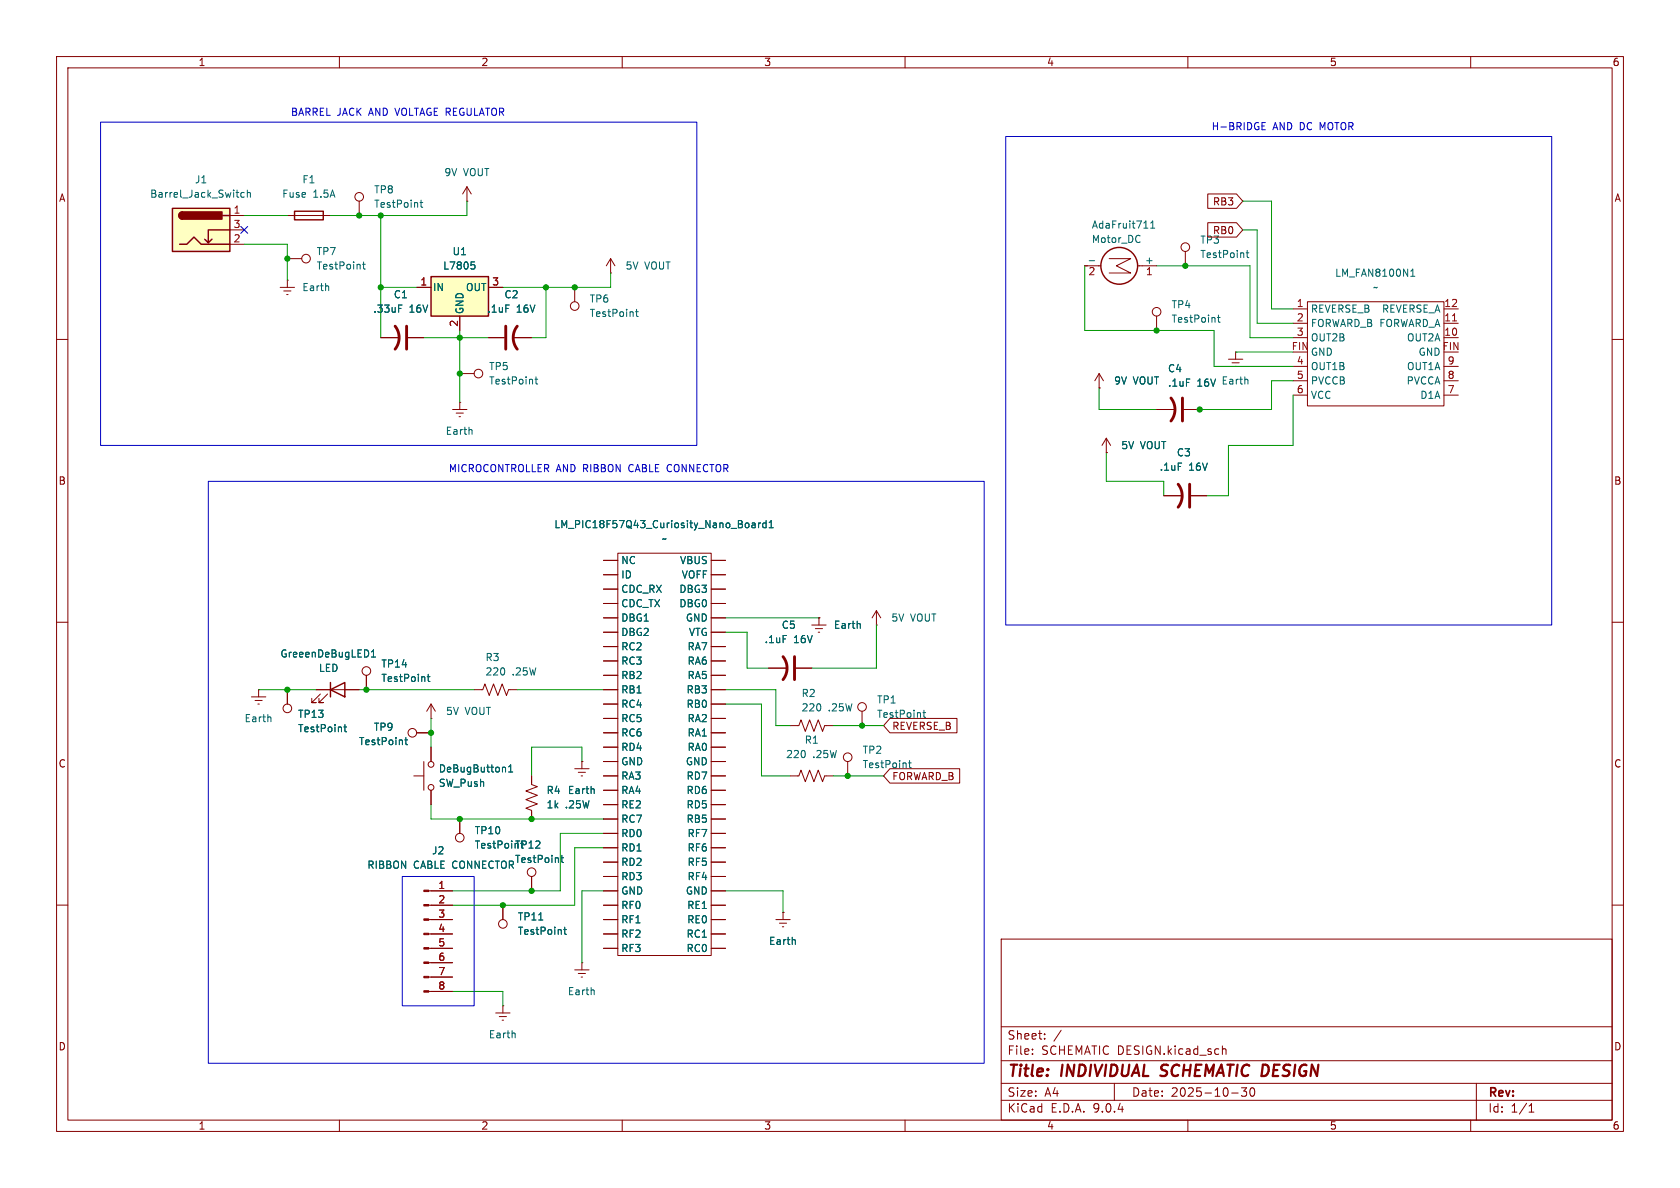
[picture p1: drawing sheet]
<svg xmlns="http://www.w3.org/2000/svg" width="297mm" height="210mm" viewBox="0 0 297 210" stroke-linecap="round" stroke-linejoin="round" font-family="sans-serif">
<g fill="none" stroke="#840000" stroke-width=".18">
<path d="M10 10h277v190h-277zM12 12h273v186h-273zM60 10v2M110 10v2M160 10v2M210 10v2M260 10v2M10 60h2M285 60h2M10 110h2M285 110h2M10 160h2"/>
<path d="M177 166h108v32h-108zM285 160h2M60 198v2M110 198v2M160 198v2M177 194.5h108M177 191.5h108M177 187.5h108M177 181.5h108M182.5 186.3v.1M182.5 185.5v.1M184.7 183.6v.1"/>
<path d="M184.7 182.8v.1M187.6 182.1l-1.3 2M197 191.5v3M210 198v2M216.1 184.9v1.5M216.1 185.5l.2-.1 .4 .1v.9M217.7 193.2h1.2M219.5 192.3h.9l-.5 .6 .4 .1v.7l-.2 .1h-.4l-.2-.1M221.1 192.4l.2-.1a.81 .81 0 0 1 .6 .6 .81 .81 0 0 1-.3 .8l-.1 .1a.81 .81 0 0 1-.4-1.4zM260 198v2M261 191.5v6.5M270.3 196.6h.9"/>
<path d="M270.3 195.5l.4-.4v1.5"/>
</g>
<path d="M205.1 190.1l.3 .1M205.4 188.4l-.1 .4 .1 .2" fill="none" stroke="#840000" stroke-width=".4"/>
<path d="M76.2 48.9h10.2v7h-10.2z" fill="#ffffc2"/>
<path d="M76.2 48.9h10.2v7h-10.2z" fill="none" stroke="#840000" stroke-width=".25"/>
<path d="M73.7 50.8h2.5M81.3 55.9v2.5M86.4 50.8h2.5" fill="none" stroke="#840000" stroke-width=".18"/>
<path d="M83.3 46.3h.6M83.4 46.8h.3l.3 .2-.1 .5-.5 .1" fill="none" stroke="#006464" stroke-width=".18"/>
<path d="M30.5 36.8h10.1v7.7h-10.1z" fill="#ffffc2"/>
<g fill="none" stroke="#840000" stroke-width=".25">
<path d="M30.5 36.8h10.1v7.7h-10.1zM32.3 37.5a.64 .64 0 0 0-.7 .6 .64 .64 0 0 0 .7 .6M39.4 38.1h1.2M52.1 37.3h5v1.6h-5zM31.7 43.2h1.3l1.3-1.3 1.3 1.3h5M37.5 42.3l-.7 .6M40.6 40.6h-3.8v2.3l-.6-.6M58.4 121.9l2.6-1.2v2.5zM58.4 120.7v2.5"/>
<circle cx="197.9" cy="47" r="3.3"/>
</g>
<g fill="#840000" stroke="#840000" stroke-width=".25">
<path d="M31.8 37.7l.5-.2v1.2a.63 .63 0 0 1-.6-.4 .63 .63 0 0 1 .1-.6z"/>
<path d="M32.3 37.5h6.9v1.2h-6.9z"/>
</g>
<g fill="none" stroke="#840000" stroke-width=".18">
<path d="M40.6 38.1h2.6M50.8 38.1h7.6M63.5 35.6v2.5M82.5 35.6h.1M82.5 33l-.7 1.3M82.5 33l.8 1.3M82.5 33v2.6M213.5 34.3h5.1l1.1 1.3-1.1 1.2h-5.1zM213.5 39.4h5.1l1.1 1.2-1.1 1.3h-5.1zM40.6 40.6h2.6M40.6 43.2h2.6M49.5 50.8h2.6"/>
<path d="M50.2 51.4h1.2M50.7 52.1h.2M50.8 49.5h.1M50.8 49.5v1.3M50.8 45.7h2.5M67.3 59.7h3.3M72.1 59.7h2.8M73.7 50.8h2.5M81.3 55.9v2.5M86.4 50.8h2.5M86.4 59.7h2.8M90.7 59.7h3.3"/>
<path d="M101.6 50.8v2.5M107.9 48.3h.1M107.9 45.7l-.7 1.3M107.9 45.7l.8 1.3M107.9 45.7v2.6M191.8 47h2.8M196.1 45.7h3.8l-2.5 1.3 2.5 1.3h-3.8M201.1 47h3.4M204.5 55.9v2.5M209.5 44.5v2.5M228.6 59.7h2.5M228.6 54.6h2.5"/>
<path d="M228.6 57.2h2.5M231.1 53.3h24.2v18.5h-24.2zM255.3 59.7h2.5M255.3 54.6h2.5M255.3 57.2h2.5M80 72.4h2.5M80.6 73h1.3M81.2 73.7h.2M81.3 71.1h.1M81.3 71.1v1.3M81.3 66h2.5M194.3 68.6h.1"/>
<path d="M194.3 66l-.8 1.3M194.3 66l.8 1.3M194.3 66v2.6M195.6 77.5l-.8 1.2M195.6 77.5l.7 1.2M195.6 77.5v2.5M204.5 72.4h3.3M209.3 72.4h2.8M217.2 63.5h2.5M217.8 64.1h1.3M218.3 64.8h.3M218.4 62.2h.1"/>
<path d="M218.4 62.2v1.3M228.6 64.8h2.5M228.6 67.3h2.5M228.6 69.9h2.5M255.3 64.8h2.5M255.3 67.3h2.5M255.3 69.9h2.5M106.7 99.1h2.5M109.2 97.8h16.5v71.1h-16.5zM125.7 99.1h2.6M195.6 80h.1M205.7 87.6h3.3"/>
<path d="M210.6 87.6h2.8M64.8 119.4v2.5M106.7 101.6h2.5M106.7 104.1h2.5M106.7 106.7h2.5M106.7 109.2h2.5M106.7 111.8h2.5M106.7 114.3h2.5M106.7 116.8h2.5M106.7 119.4h2.5M125.7 101.6h2.6M125.7 104.1h2.6"/>
<path d="M125.7 106.7h2.6M125.7 109.2h2.6M125.7 111.8h2.6M125.7 114.3h2.6M125.7 116.8h2.6M125.7 119.4h2.6M135.9 118.1h3.3M140.7 118.1h2.8M143.5 110.5h2.5M144.1 111.1h1.3M144.7 111.8h.2M144.8 109.2h.1"/>
<path d="M144.8 109.2v1.3M154.9 110.5h.1M154.9 108l-.7 1.2M154.9 108l.8 1.2M154.9 108v2.5M44.4 123.2h2.6M45.1 123.8h1.3M45.6 124.5h.2M45.7 121.9h.1M45.7 121.9v1.3M50.8 121.9v2.6M55.9 121.9h7.6"/>
<path d="M56.6 122.7l-1.5 1.5h.8h-.8v-.8M57.9 122.7l-1.5 1.5h.7h-.7v-.8M73.2 137.2h1.7M73.7 129.5h2.5M74.9 134.6v5.1M76.2 127h.1M76.2 124.5l-.8 1.2M76.2 124.5l.8 1.2M76.2 124.5v2.5M76.2 132.1v2.5M76.2 139.7v2.5M83.8 121.9h1.5l.4-1 .8 2 .7-2 .8 2 .8-2 .7 2 .4-1h1.5"/>
<path d="M94 137.2v1.5l1 .4-2 .7 2 .8-2 .8 2 .7-2 .8 1 .4v1.5M101.6 135.9h2.5M102.2 136.5h1.3M102.7 137.2h.3M102.9 134.6h.1M102.9 134.6v1.3M106.7 137.2h2.5M106.7 129.5h2.5M106.7 121.9h2.5M106.7 124.5h2.5M106.7 127h2.5M106.7 132.1h2.5"/>
<path d="M106.7 134.6h2.5M106.7 139.7h2.5M125.7 137.2h2.6M125.7 129.5h2.6M125.7 121.9h2.6M125.7 124.5h2.6M125.7 127h2.6M125.7 132.1h2.6M125.7 134.6h2.6M125.7 139.7h2.6M139.7 137.2h1.5l.4-1.1 .8 2.1 .7-2.1 .8 2.1 .8-2.1 .7 2.1 .4-1h1.5M139.7 128.3h1.5l.4-1 .8 2 .7-2 .8 2 .8-2 .7 2 .4-1h1.5"/>
<path d="M149.9 134.6v2.6M152.4 125.7v2.6M157.3 127h11.9v2.5h-11.9l-1.1-1.2zM157.3 135.9h12.4v2.5h-12.4l-1.1-1.2zM75.8 157.5h4.2M81.3 144.8v2.5M94 154.9v2.6M106.7 157.5h2.5M106.7 142.2h2.5M106.7 144.8h2.5M106.7 147.3h2.5M106.7 149.9h2.5"/>
<path d="M106.7 152.4h2.5M106.7 154.9h2.5M125.7 157.5h2.6M125.7 142.2h2.6M125.7 144.8h2.6M125.7 147.3h2.6M125.7 149.9h2.6M125.7 152.4h2.6M125.7 154.9h2.6M75.8 160h4.2M75.8 162.6h4.2M75.8 165.1h4.2"/>
<path d="M75.8 167.6h4.2M75.8 170.2h4.2M75.8 172.7h4.2M75.8 175.3h4.2M87.6 179.1h2.6M88.3 179.7h1.2M88.9 177.8h.1M88.9 160v2.6M88.9 177.8v1.3M101.6 171.5h2.5M102.2 172.1h1.3M102.7 172.7h.3"/>
<path d="M102.9 170.2h.1M102.9 170.2v1.3M106.7 160h2.5M106.7 162.6h2.5M106.7 165.1h2.5M106.7 167.6h2.5M125.7 160h2.6M125.7 162.6h2.6M125.7 165.1h2.6M125.7 167.6h2.6M137.2 162.6h2.5M137.8 163.2h1.3"/>
<path d="M138.3 163.8h.3M138.4 161.3h.1M138.4 161.3v1.3M88.8 180.3h.2"/>
<circle cx="63.5" cy="34.8" r=".76"/>
<circle cx="54.1" cy="45.7" r=".76"/>
<circle cx="101.6" cy="54.1" r=".76"/>
<circle cx="204.5" cy="55.1" r=".76"/>
<circle cx="209.5" cy="43.7" r=".76"/>
<circle cx="84.6" cy="66" r=".76"/>
<circle cx="64.8" cy="118.6" r=".76"/>
<circle cx="50.8" cy="125.2" r=".76"/>
<circle cx="72.9" cy="129.5" r=".76"/>
<circle cx="76.2" cy="139.2" r=".51"/>
<circle cx="76.2" cy="135.1" r=".51"/>
<circle cx="149.9" cy="133.9" r=".76"/>
<circle cx="152.4" cy="125" r=".76"/>
<circle cx="81.3" cy="148.1" r=".76"/>
<circle cx="94" cy="154.2" r=".76"/>
<circle cx="88.9" cy="163.3" r=".76"/>
</g>
<g fill="none" stroke="#006464" stroke-width=".18">
<path d="M43.2 34.1l-.4-.1-.2 .3 .1 .5h.5M43.7 34.1l.2-.1 .3 .1 .1 .8M43.7 33.6v1.3M74.3 35.8h.4M74.4 35.4v1.1l.3 .1M203.4 39.4l.4-.3v1.2M58 50.6l.1 .8M64.1 46.7h.5M64.3 46.3v1.1l.3 .2M70.5 53.9h.6M83.3 46.3h.6M83.4 46.8h.3l.3 .2-.1 .5-.5 .1"/>
<path d="M112.4 55.1h.4M112.5 54.7v1.1l.3 .2M192.6 46.1h.9M201.5 41.7h.1M201.6 42.7l-.1 .1M202.2 40.3h.7M203.4 40.3h.8M215.2 56.1h.5M215.4 55.7v1.1l.3 .2M220.3 44.7h.5M220.5 44.3v1.1l.3 .1M249.4 48.8h.7"/>
<path d="M249.4 47.9l.4-.3v1.2M83.4 76l.1 .8M94.6 67h.5M94.8 66.6v1.1l.3 .2M220.6 67.1v.8M133 92.5h.4l.1 .8M133.5 92.7l-.4 .1-.2 .2 .2 .3 .4-.1M134.1 92.4v.9M134.5 92.4l-.4 .3M135.4 92.5l-.3-.1-.3 .3 .2 .5h.4M135.4 92v1.3M136 93.3h.7"/>
<path d="M136 92.4l.3-.4v1.3M65.7 116.1h.7M65.7 115.2l.3-.3v1.2M75.5 119.6h.5M75.7 119.2v1.1l.3 .2M152 110.3l.1 .8M47.8 126.8l.1 .8M60.8 128.5h.5M61 128.1v1.1l.3 .2M71.6 130.8h.5M71.7 130.4v1.1l.4 .1M89.2 135.6l.2 .2v.7"/>
<path d="M89.9 136.5h.7M89.9 135.6l.4-.4v1.3M105 139.5v.8M160.6 134.9h.5M160.8 134.4v1.1l.3 .2M163.2 126h.4M163.3 125.5v1.1l.3 .2M99.1 151.6h.5M99.3 151.2v1.1l.3 .2M95.2 162.6h.8M99.7 164.3h.4M99.8 163.9v1.1l.3 .2"/>
<path d="M105 175.1v.7M140.5 166.2l.1 .7M91 182.7l.1 .8"/>
</g>
<path d="M69.8 57.7a3.3 3.3 0 0 1 0 4M71.9 57.7v4M89.4 57.7v4M91.4 57.7a3.3 3.3 0 0 0 0 4M207 70.4a3.3 3.3 0 0 1 0 4M209 70.4v4M208.3 85.6a3.3 3.3 0 0 1 0 4.1M210.3 85.6v4.1M138.4 116.1a3.3 3.3 0 0 1 0 4M140.5 116.1v4" fill="none" stroke="#840000" stroke-width=".51"/>
<path d="M256.8 56.7h.7" fill="none" stroke="#a90000" stroke-width=".18"/>
<g fill="#840000" stroke="#840000" stroke-width=".18">
<path d="M74.9 157.4h.9v.2h-.9z"/>
<path d="M74.9 159.9h.9v.2h-.9z"/>
<path d="M74.9 162.4h.9v.3h-.9z"/>
<path d="M74.9 165h.9v.2h-.9z"/>
<path d="M74.9 167.5h.9v.3h-.9z"/>
<path d="M74.9 170.1h.9v.2h-.9z"/>
<path d="M74.9 172.6h.9v.2h-.9z"/>
<path d="M74.9 175.1h.9v.3h-.9z"/>
</g>
<g fill="none" stroke="#009600" stroke-width=".18">
<path d="M43.2 38.1h7.6M67.3 38.1v21.6M82.5 35.6v2.5h-24.1M219.7 35.6h5.1v19h3.8M43.2 43.2h7.6v6.3M67.3 50.8h6.4M74.9 59.7h11.5M81.3 58.4v12.7M96.5 50.8v8.9h-2.5M107.9 48.3v2.5h-19M191.8 47v11.4h22.8v6.4h14M204.5 47h16.5v12.7h7.6"/>
<path d="M219.7 40.6h2.5v16.6h6.4M194.3 68.6v3.8h10.2M218.4 62.2h10.2M228.6 69.9v8.8h-11.4v8.9h-3.8M228.6 67.3h-3.8v5.1h-14M195.6 80v5.1h10.1v2.5M128.3 109.2h16.5M128.3 111.8h3.8v6.3h3.8M154.9 110.5v7.6h-11.4M45.7 121.9h10.2M63.5 121.9h20.3M76.2 127v5.1"/>
<path d="M91.4 121.9h15.3M102.9 134.6v-2.5h-8.9v5.1M128.3 124.5h6.3v12.7h5.1M128.3 121.9h8.9v6.4h2.5M147.3 137.2h8.9M147.3 128.3h8.9M76.2 142.2v2.6h30.5M106.7 149.9h-5.1v10.1h-21.6M106.7 147.3h-7.6v10.2h-19.1M106.7 157.5h-3.8v12.7M128.3 157.5h10.1v3.8M80 175.3h8.9v2.5"/>
</g>
<path d="M42.6 40l1.2 1.2M43.8 40l-1.2 1.2" fill="none" stroke="#000084" stroke-width=".18"/>
<path d="M17.8 21.6h105.4v57.1h-105.4zM177.8 24.1h96.5v86.4h-96.5zM223.1 22.3h.4M223.1 22.9h.6M223.1 21.7h.6M36.8 85.1h137.2v102.9h-137.2zM71.1 154.9h12.7v22.9h-12.7z" fill="none" stroke="#0000c2" stroke-width=".18"/>
<g fill="#009600" stroke="#009600" stroke-width=".18">
<circle cx="63.5" cy="38.1" r=".46"/>
<circle cx="67.3" cy="38.1" r=".46"/>
<circle cx="50.8" cy="45.7" r=".46"/>
<circle cx="81.3" cy="59.7" r=".46"/>
<circle cx="67.3" cy="50.8" r=".46"/>
<circle cx="101.6" cy="50.8" r=".46"/>
<circle cx="96.5" cy="50.8" r=".46"/>
<circle cx="212.1" cy="72.4" r=".46"/>
<circle cx="204.5" cy="58.4" r=".46"/>
<circle cx="152.4" cy="128.3" r=".46"/>
<circle cx="149.9" cy="137.2" r=".46"/>
<circle cx="81.3" cy="66" r=".46"/>
<circle cx="209.5" cy="47" r=".46"/>
<circle cx="88.9" cy="160" r=".46"/>
<circle cx="76.2" cy="129.5" r=".46"/>
<circle cx="50.8" cy="121.9" r=".46"/>
<circle cx="64.8" cy="121.9" r=".46"/>
<circle cx="94" cy="157.5" r=".46"/>
<circle cx="81.3" cy="144.8" r=".46"/>
<circle cx="94" cy="144.8" r=".46"/>
</g>
<g font-size="2.8" fill="#840000">
<text x="178" y="190.9">Title:</text>
<text x="187.7" y="190.9">INDIVIDUAL</text>
<text x="206.1" y="190.9">SCHEMATIC DESIGN</text>
</g>
<g font-size="2.1" fill="#840000">
<text x="178" y="184">Sheet:</text>
<text x="178" y="186.7">File:</text>
<text x="184.1" y="186.7">SCHEMATIC DESIGN.kicad_sch</text>
<text x="178" y="196.9">KiCad</text>
<text x="178" y="194.1">Size:</text>
<text x="184.7" y="194.1">A4</text>
<text x="185.7" y="196.9">E.D.A.</text>
<text x="193.3" y="196.9">9.0.4</text>
<text x="200" y="194.1">Date:</text>
<text x="207" y="194.1">2025-10-30</text>
<text x="263" y="194.3">Rev:</text>
<text x="263" y="196.9">Id:</text>
<text x="267.1" y="196.9">1/1</text>
</g>
<g font-size="1.8" fill="#840000">
<text x="35" y="11.9">1</text>
<text x="85" y="11.9">2</text>
<text x="135" y="11.9">3</text>
<text x="185" y="11.9">4</text>
<text x="235" y="11.9">5</text>
<text x="285" y="11.9">6</text>
<text x="10.3" y="35.9">A</text>
<text x="285.3" y="35.9">A</text>
<text x="214.3" y="36.5">RB3</text>
<text x="214.3" y="41.6">RB0</text>
<text x="10.3" y="85.9">B</text>
<text x="285.3" y="85.9">B</text>
<text x="154.9" y="127.1">TestPoint</text>
<text x="157.6" y="129.2">REVERSE_B</text>
<text x="10.3" y="135.9">C</text>
<text x="152.4" y="136">TestPoint</text>
<text x="285.3" y="135.9">C</text>
<text x="157.6" y="138.1">FORWARD_B</text>
<text x="10.3" y="185.9">D</text>
<text x="285.3" y="185.9">D</text>
<text x="35" y="199.9">1</text>
<text x="85" y="199.9">2</text>
<text x="135" y="199.9">3</text>
<text x="185" y="199.9">4</text>
<text x="235" y="199.9">5</text>
<text x="285" y="199.9">6</text>
</g>
<g font-size="1.8" fill="#0000c2">
<text x="51.3" y="20.7">BARREL JACK</text>
<text x="65.3" y="20.7">AND VOLTAGE REGULATOR</text>
<text x="214.1" y="23.2">H-BRIDGE</text>
<text x="225" y="23.2">AND DC MOTOR</text>
<text x="79.2" y="83.7">MICROCONTROLLER AND RIBBON</text>
<text x="111.4" y="83.7">CABLE CONNECTOR</text>
</g>
<g font-size="1.8" fill="#006464">
<text x="26.4" y="35.2">Barrel_Jack_Switch</text>
<text x="34.4" y="32.6">J1</text>
<text x="49.8" y="35.2">Fuse</text>
<text x="53.4" y="32.6">F1</text>
<text x="55.3" y="35.2">1.5A</text>
<text x="66" y="34.4">TP8</text>
<text x="78.5" y="31.3">9V</text>
<text x="81.9" y="31.3">VOUT</text>
<text x="66" y="36.9">TestPoint</text>
<text x="192.9" y="40.6">AdaFruit711</text>
<text x="55.9" y="45.3">TP7</text>
<text x="55.9" y="47.9">TestPoint</text>
<text x="78.2" y="47.9">L7805</text>
<text x="79.9" y="45.3">U1</text>
<text x="110.5" y="47.9">5V</text>
<text x="114" y="47.9">VOUT</text>
<text x="192.9" y="43.2">Motor_DC</text>
<text x="202.3" y="46.7">+</text>
<text x="212.1" y="43.3">TP3</text>
<text x="212.1" y="45.8">TestPoint</text>
<text x="53.3" y="51.7">Earth</text>
<text x="69.5" y="52.9">C1</text>
<text x="76.5" y="51.7">IN</text>
<text x="82.3" y="51.7">OUT</text>
<text x="89.1" y="52.9">C2</text>
<text x="104.1" y="53.7">TP6</text>
<text x="235.9" y="49.1">LM_FAN8100N1</text>
<text x="242.6" y="51.7">~</text>
<text x="65.9" y="55.5">.33uF</text>
<text x="72.3" y="55.5">16V</text>
<text x="82.1" y="55.6" transform="rotate(-90 82.1 55.6)">GND</text>
<text x="86.1" y="55.5">.1uF</text>
<text x="91.3" y="55.5">16V</text>
<text x="104.1" y="56.2">TestPoint</text>
<text x="207" y="54.7">TP4</text>
<text x="207" y="57.3">TestPoint</text>
<text x="231.6" y="55.5">REVERSE_B</text>
<text x="231.6" y="58">FORWARD_B FORWARD_A</text>
<text x="244.2" y="55.5">REVERSE_A</text>
<text x="86.4" y="65.6">TP5</text>
<text x="231.6" y="60.6">OUT2B</text>
<text x="231.6" y="63.1">GND</text>
<text x="231.6" y="65.6">OUT1B</text>
<text x="248.6" y="60.6">OUT2A</text>
<text x="248.6" y="65.6">OUT1A</text>
<text x="250.7" y="63.1">GND</text>
<text x="86.4" y="68.2">TestPoint</text>
<text x="196.9" y="68.2">9V</text>
<text x="200.3" y="68.2">VOUT .1uF</text>
<text x="206.4" y="66">C4</text>
<text x="211.6" y="68.6">16V Earth</text>
<text x="211.6" y="68.6">16V</text>
<text x="231.6" y="68.2">PVCCB</text>
<text x="231.6" y="70.7">VCC</text>
<text x="248.6" y="68.2">PVCCA</text>
<text x="251" y="70.7">D1A</text>
<text x="78.7" y="77.1">Earth</text>
<text x="198.1" y="79.6">5V</text>
<text x="201.6" y="79.6">VOUT</text>
<text x="204.9" y="83.4">.1uF</text>
<text x="208" y="80.9">C3</text>
<text x="210.2" y="83.4">16V</text>
<text x="97.9" y="93.6">LM_PIC18F57Q43_Curiosity_Nano_Board1</text>
<text x="109.7" y="99.9">NC</text>
<text x="116.9" y="96.1">~</text>
<text x="120.1" y="99.9">VBUS</text>
<text x="109.7" y="102.5">ID</text>
<text x="109.7" y="105">CDC_RX</text>
<text x="109.7" y="107.5">CDC_TX</text>
<text x="120" y="105">DBG3</text>
<text x="120" y="107.5">DBG0</text>
<text x="120.4" y="102.5">VOFF</text>
<text x="109.7" y="110.1">DBG1</text>
<text x="109.7" y="112.6">DBG2</text>
<text x="121.1" y="110.1">GND</text>
<text x="121.7" y="112.6">VTG</text>
<text x="135.1" y="113.9">.1uF</text>
<text x="138.1" y="111.4">C5</text>
<text x="140.3" y="113.9">16V</text>
<text x="147.3" y="111.4">Earth</text>
<text x="157.5" y="110.1">5V</text>
<text x="161" y="110.1">VOUT</text>
<text x="49.5" y="116.4">GreeenDeBugLED1</text>
<text x="56.3" y="119">LED</text>
<text x="67.3" y="118.2">TP14</text>
<text x="85.7" y="117.1">R3</text>
<text x="85.7" y="119.6">220</text>
<text x="90.5" y="119.6">.25W</text>
<text x="109.7" y="115.2">RC2</text>
<text x="109.7" y="117.7">RC3</text>
<text x="121.5" y="115.2">RA7</text>
<text x="121.5" y="117.7">RA6</text>
<text x="67.3" y="120.8">TestPoint</text>
<text x="109.7" y="120.2">RB2</text>
<text x="109.7" y="122.8">RB1</text>
<text x="109.7" y="125.3">RC4</text>
<text x="121.3" y="122.8">RB3</text>
<text x="121.3" y="125.3">RB0</text>
<text x="121.5" y="120.2">RA5</text>
<text x="141.6" y="123.4">R2</text>
<text x="141.6" y="126">220</text>
<text x="146.4" y="126">.25W</text>
<text x="154.9" y="124.6">TP1</text>
<text x="43.1" y="127.9">Earth</text>
<text x="52.6" y="129.6">TestPoint</text>
<text x="52.6" y="127.1">TP13</text>
<text x="63.4" y="131.9">TestPoint</text>
<text x="66" y="129.4">TP9</text>
<text x="78.7" y="126.6">5V</text>
<text x="82.2" y="126.6">VOUT</text>
<text x="109.7" y="127.9">RC5</text>
<text x="109.7" y="130.4">RC6</text>
<text x="121.5" y="127.9">RA2</text>
<text x="121.5" y="130.4">RA1</text>
<text x="142.2" y="131.7">R1</text>
<text x="77.5" y="136.8">DeBugButton1</text>
<text x="109.7" y="132.9">RD4</text>
<text x="109.7" y="135.5">GND</text>
<text x="121.1" y="135.5">GND</text>
<text x="121.5" y="132.9">RA0</text>
<text x="138.9" y="134.2">220</text>
<text x="143.7" y="134.2">.25W</text>
<text x="152.4" y="133.5">TP2</text>
<text x="77.5" y="139.3">SW_Push</text>
<text x="96.5" y="140.6">R4</text>
<text x="96.5" y="143.1">1k</text>
<text x="99.9" y="143.1">.25W</text>
<text x="100.3" y="140.6">Earth</text>
<text x="109.7" y="138">RA3</text>
<text x="109.7" y="140.6">RA4</text>
<text x="109.7" y="143.1">RE2</text>
<text x="121.3" y="138">RD7</text>
<text x="121.3" y="140.6">RD6</text>
<text x="121.3" y="143.1">RD5</text>
<text x="83.8" y="147.7">TP10</text>
<text x="109.7" y="145.6">RC7</text>
<text x="109.7" y="148.2">RD0</text>
<text x="121.3" y="145.6">RB5</text>
<text x="121.5" y="148.2">RF7</text>
<text x="64.8" y="153.8">RIBBON</text>
<text x="73.1" y="153.8">CABLE CONNECTOR</text>
<text x="76.3" y="151.2">J2</text>
<text x="83.8" y="150.2">TestPointTP12</text>
<text x="90.9" y="152.8">TestPoint</text>
<text x="109.7" y="150.7">RD1</text>
<text x="109.7" y="153.3">RD2</text>
<text x="109.7" y="155.8">RD3</text>
<text x="121.5" y="150.7">RF6</text>
<text x="121.5" y="153.3">RF5</text>
<text x="121.5" y="155.8">RF4</text>
<text x="109.7" y="158.3">GND</text>
<text x="109.7" y="160.9">RF0</text>
<text x="121.1" y="158.3">GND</text>
<text x="121.4" y="160.9">RE1</text>
<text x="91.4" y="165.5">TestPoint</text>
<text x="91.4" y="162.9">TP11</text>
<text x="109.7" y="163.4">RF1</text>
<text x="109.7" y="166">RF2</text>
<text x="121.3" y="166">RC1</text>
<text x="121.4" y="163.4">RE0</text>
<text x="135.8" y="167.2">Earth</text>
<text x="109.7" y="168.5">RF3</text>
<text x="121.3" y="168.5">RC0</text>
<text x="100.3" y="176.1">Earth</text>
<text x="86.3" y="183.7">Earth</text>
</g>
<g font-size="1.8" fill="#a90000">
<text x="41.2" y="37.8">1</text>
<text x="41.2" y="40.4">3</text>
<text x="41.2" y="42.9">2</text>
<text x="74.2" y="50.5">1</text>
<text x="86.9" y="50.5">3</text>
<text x="192.3" y="49">2</text>
<text x="202.5" y="49">1</text>
<text x="81" y="57.9" transform="rotate(-90 81 57.9)">2</text>
<text x="229.2" y="54.4">1</text>
<text x="229.2" y="56.9">2</text>
<text x="229.2" y="59.4">3</text>
<text x="255.2" y="54.4">12</text>
<text x="255.2" y="56.9">11</text>
<text x="255.2" y="59.4">10</text>
<text x="228.3" y="62">FIN</text>
<text x="229.2" y="64.5">4</text>
<text x="254.9" y="62">FIN</text>
<text x="255.8" y="64.5">9</text>
<text x="229.2" y="67.1">5</text>
<text x="229.2" y="69.6">6</text>
<text x="255.8" y="67.1">8</text>
<text x="255.8" y="69.6">7</text>
<text x="77.4" y="157.2">1</text>
<text x="77.4" y="159.8">2</text>
<text x="77.4" y="162.3">3</text>
<text x="77.4" y="164.8">4</text>
<text x="77.4" y="167.4">5</text>
<text x="77.4" y="169.9">6</text>
<text x="77.4" y="172.5">7</text>
<text x="77.4" y="175">8</text>
</g>
</svg>
